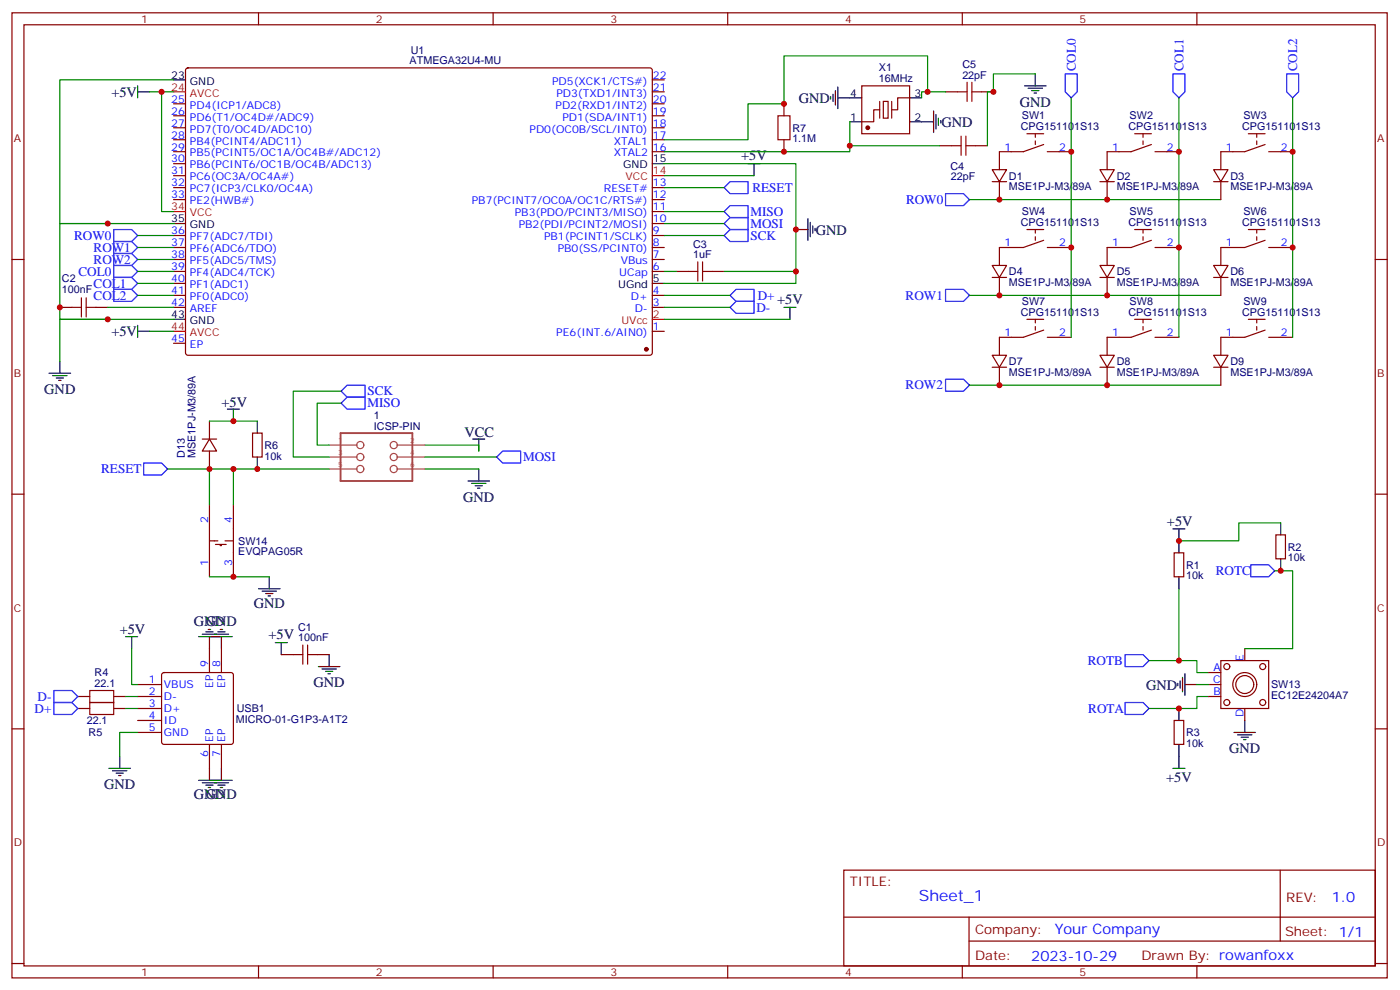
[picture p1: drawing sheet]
<svg xmlns="http://www.w3.org/2000/svg" width="413mm" height="292mm" viewBox="0 0 413 292" stroke-linecap="round" stroke-linejoin="round" font-family="sans-serif">
<g fill="none" stroke="#870000" stroke-width=".35">
<path d="M3.5 3.8h405.4v284.3h-405.4zM7.1 7.3h398.2v277.3h-398.2zM76.2 3.8v3.5M145.3 3.8v3.5M214.5 3.8v3.5M283.6 3.8v3.5M352.8 3.8v3.5M51.2 37.6h3.5M51.2 34.1h3.5M51.2 30.6h3.5M54.9 20.2l.5-.2 136.4 .1 .5 .6-.1 83.5-.6 .5-136.5-.1-.4-.6v-83.3zM192.3 37.6h3.5"/>
<path d="M192.3 34.1h3.5M192.3 30.6h3.5M192.3 27.1h3.5M192.3 23.5h3.5M231.1 30.6v3.5M254 25.3h14.1v14.1h-14.1zM259.3 32.3h-1.8v3.6h-3.5M260.3 29.9h1.5v4.9h-1.5zM268.1 28.8h-3.5v3.5h-1.8M278.7 27.1h3.5M289.3 27.1h3.5M302.7 39.4h4.9"/>
<path d="M305.2 39.4v1.1M334.4 39.4h5M336.9 39.4v1.1M367.9 39.4h5M370.4 39.4v1.1M51.2 44.7h3.5M51.2 58.8h3.5M51.2 55.3h3.5M51.2 41.2h3.5M51.2 48.2h3.5M51.2 51.8h3.5M192.3 44.7h3.5"/>
<path d="M192.3 58.8h3.5M192.3 55.3h3.5M192.3 41.2h3.5M231.1 41.2v3.5M276.9 42.9h3.6M287.5 42.9h3.5M292.5 50h4.2l-2.1 3.5zM292.5 53.5h4.2M294.6 53.5v5.3M305.2 41.5v1.1M307.6 42.6l-6 2.1h-7v5.3M308.7 44.7h7"/>
<path d="M324.2 50h4.2l-2.1 3.5zM324.2 53.5h4.2M326.3 53.5v5.3M336.9 41.5v1.1M339.4 42.6l-6 2.1h-7.1v5.3M340.4 44.7h7.1M357.7 50h4.2l-2.1 3.5zM357.7 53.5h4.2M359.8 53.5v5.3M370.4 41.5v1.1M372.9 42.6l-6 2.1h-7.1v5.3M373.9 44.7h7.1"/>
<path d="M3.5 76.4h3.6M51.2 76.4h3.5M51.2 72.9h3.5M51.2 80h3.5M51.2 69.4h3.5M192.3 76.4h3.5M192.3 72.9h3.5M192.3 80h3.5M192.3 69.4h3.5M192.3 65.9h3.5M192.3 62.3h3.5M199.3 80h3.5"/>
<path d="M209.9 80h3.5M292.5 78.2h4.2l-2.1 3.5zM302.7 67.6h4.9M305.2 67.6v1.1M305.2 69.7v1.1M307.6 70.8l-6 2.1h-7v5.3M308.7 72.9h7M324.2 78.2h4.2l-2.1 3.5zM334.4 67.6h5M336.9 67.6v1.1M336.9 69.7v1.1M339.4 70.8l-6 2.1h-7.1v5.3"/>
<path d="M340.4 72.9h7.1M357.7 78.2h4.2l-2.1 3.5zM367.9 67.6h5M370.4 67.6v1.1M370.4 69.7v1.1M372.9 70.8l-6 2.1h-7.1v5.3M373.9 72.9h7.1M405.3 76.4h3.6M17.6 90.6h3.6M28.2 90.6h3.5M51.2 90.6h3.5M51.2 87h3.5"/>
<path d="M51.2 83.5h3.5M192.3 97.6h3.5M192.3 90.6h3.5M192.3 87h3.5M292.5 81.7h4.2M294.6 81.7v5.3M302.7 94.1h4.9M305.2 94.1v1M305.2 96.2v1.1M307.6 97.3l-6 2.1h-7v5.3M308.7 99.4h7M324.2 81.7h4.2"/>
<path d="M326.3 81.7v5.3M334.4 94.1h5M336.9 94.1v1M336.9 96.2v1.1M339.4 97.3l-6 2.1h-7.1v5.3M340.4 99.4h7.1M357.7 81.7h4.2M359.8 81.7v5.3M367.9 94.1h5M370.4 94.1v1M370.4 96.2v1.1M372.9 97.3l-6 2.1h-7.1v5.3"/>
<path d="M373.9 99.4h7.1M51.2 101.1h3.5M292.5 104.7h4.2l-2.1 3.5zM292.5 108.2h4.2M294.6 108.2v5.3M324.2 104.7h4.2l-2.1 3.5zM324.2 108.2h4.2M326.3 108.2v5.3M357.7 104.7h4.2l-2.1 3.5zM357.7 108.2h4.2M359.8 108.2v5.3M59.6 129.4h4.3"/>
<path d="M61.7 129.4l2.2 3.5h-4.3zM61.7 124.1v5.3M61.7 132.9v5.3M74.4 127.6h2.9v7.1h-2.9zM3.5 145.6h3.6M61.7 148.8v21.1M61.7 159.3h2.5M66.3 159.3h2.5M68.8 148.8v21.1M376.1 157.6h2.8v7h-2.8zM405.3 145.6h3.6M63.5 160.4h3.2"/>
<path d="M64.9 160.4v.4h.4v-.4M346.1 162.9h2.8v7h-2.8zM47.9 198.4l.4-.2h19.8l.5 .2 .2 .5v19.7l-.2 .5-.5 .2h-19.8l-.5-.2-.2-.5v-19.7zM61.7 191.1v7.1M65.3 191.1v7.1M82.9 192.9h3.5M93.5 192.9h3.5M356.3 198.2h3.5M359.8 194.6h14.1v14.1h-14.1zM366.9 191.1v3.5M3.5 214.7h3.6M22.9 205.2h3.6"/>
<path d="M22.9 208.7h3.6M33.5 205.2h3.5M33.5 208.7h3.5M40.6 201.7h7M40.6 205.2h7M40.6 208.7h7M40.6 212.3h7M40.6 215.8h7M61.7 219.3v7.1M65.3 219.3v7.1M346.1 212.3h2.8v7h-2.8zM356.3 201.7h3.5"/>
<path d="M356.3 205.2h3.5M366.9 208.7v3.6M405.3 214.7h3.6M248.7 256.4h156.6v28.2h-156.6zM377.3 256.4v20.9M248.7 270.2h156.5M285.6 277.3h119.6M285.6 270.2v14.1M3.5 283.9h3.6M76.2 284.6v3.5M145.3 284.6v3.5M214.5 284.6v3.5"/>
<path d="M283.6 284.6v3.5M352.8 284.6v3.5M405.3 283.9h3.6"/>
<circle cx="361.6" cy="196.4" r=".88"/>
<circle cx="372.2" cy="196.4" r=".88"/>
<circle cx="361.6" cy="207" r=".88"/>
<circle cx="366.9" cy="201.7" r="3.5"/>
<circle cx="366.9" cy="201.7" r="2.65"/>
<circle cx="372.2" cy="207" r=".88"/>
</g>
<g fill="none" stroke="#00f" stroke-width=".35">
<path d="M314 21.8h3.5v5.3l-1.8 1.7-1.7-1.7zM345.7 21.8h3.5v5.3l-1.7 1.7-1.8-1.7zM379.2 21.8h3.6v5.3l-1.8 1.7-1.8-1.7zM213.4 55.3l1.8-1.8h5.3v3.5h-5.3zM278.7 57h5.3l1.8 1.8-1.8 1.8h-5.3zM33.5 67.6h5.3l1.8 1.8-1.8 1.8h-5.3zM33.5 71.2h5.3l1.8 1.7-1.8 1.8h-5.3zM33.5 74.7h5.3l1.8 1.7-1.8 1.8h-5.3zM33.5 78.2h5.3l1.8 1.8-1.8 1.7h-5.3zM213.4 69.4l1.8-1.8h5.3v3.6h-5.3zM213.4 65.9l1.8-1.8h5.3v3.5h-5.3zM213.4 62.3l1.8-1.7h5.3v3.5h-5.3z"/>
<path d="M33.5 81.7h5.3l1.8 1.8-1.8 1.8h-5.3zM33.5 85.3h5.3l1.8 1.7-1.8 1.8h-5.3zM215.2 87l1.8-1.7h5.2v3.5h-5.2zM215.2 90.6l1.8-1.8h5.2v3.5h-5.2zM278.7 85.3h5.3l1.8 1.7-1.8 1.8h-5.3zM100.5 118.8l1.8-1.8h5.3v3.5h-5.3zM100.5 115.3l1.8-1.8h5.3v3.5h-5.3zM278.7 111.7h5.3l1.8 1.8-1.8 1.8h-5.3zM42.3 136.4h5.3l1.8 1.8-1.8 1.7h-5.3zM146.4 134.7l1.8-1.8h5.3v3.5h-5.3zM368.7 166.4h5.2l1.8 1.8-1.8 1.7h-5.2zM331.6 192.9h5.3l1.8 1.7-1.8 1.8h-5.3z"/>
<path d="M15.9 203.4h5.3l1.7 1.8-1.7 1.8h-5.3zM15.9 207h5.3l1.7 1.7-1.7 1.8h-5.3zM331.6 207h5.3l1.8 1.7-1.8 1.8h-5.3z"/>
</g>
<g fill="none" stroke="#008700" stroke-width=".35">
<path d="M44.1 27.1h7.1M47.6 27.1v35.2h3.6M51.2 23.5h-33.6v42.4h14.1M250.5 35.9v7h26.4M273.4 27.1v-10.6h-42.3v14.1h-10.6v10.6h-24.7M278.7 27.1h-7.1v1.7M305.2 21.8h-12.4v5.3h-1.8v15.8M315.7 28.8v70.6M347.5 28.8v70.6M381 28.8v70.6M195.8 48.2h38.8v35.3h-38.8M195.8 51.8h26.4"/>
<path d="M195.8 55.3h17.6M250.5 42.9v1.8h-54.7M285.8 58.8h74M40.6 80h10.6M40.6 69.4h10.6M40.6 72.9h10.6M40.6 76.4h10.6M51.2 65.9h-33.6v28.2h14.1M195.8 80h3.5M195.8 62.3h17.6M195.8 65.9h17.6M195.8 69.4h17.6"/>
<path d="M213.4 80h21.2M31.7 90.6h19.5M40.6 87h10.6M40.6 83.5h10.6M44.1 97.6h7.1M51.2 94.1h-33.6v12.3M195.8 87h19.4M195.8 90.6h19.4M195.8 94.1h37M285.8 87h74M100.5 115.3h-14.1v19.4h10.6M100.5 118.8h-7v12.3h3.5"/>
<path d="M285.8 113.5h74M49.4 138.2h47.6M61.7 124.1h14.1M61.7 138.2v10.6M68.8 138.2v10.6M125.2 131.1h15.9v1.8M125.2 138.2h15.9M125.2 134.7h21.2M377.5 154.1h-12.4v5.2h-17.6M61.7 169.9h17.7M347.5 173.5v21.1M375.7 168.2h5.3v22.9h-14.1"/>
<path d="M38.8 191.1v10.6h1.8M338.7 194.6h14.1v3.6h3.5M37 208.7h3.6M37 205.2h3.6M40.6 215.8h-5.3v7M352.8 201.7h3.5M356.3 205.2h-3.5v3.5h-14.1"/>
</g>
<g fill="none" stroke="#000" stroke-width=".35">
<path d="M40.6 27.1h3.5M40.6 25.3v3.5M51.2 23.5h3.5M244.8 28.5v.7M245.5 27.8v2.1M246.2 26.7v4.2M246.9 28.8h7.1M246.9 25.6v6.4M250.5 35.9h3.5M268.1 35.9h7.1M268.1 28.8h3.5M275.2 32.7v6.4"/>
<path d="M275.9 33.8v4.2M276.6 34.8v2.1M277.3 35.5v.7M302 25.3h6.3M303 26h4.3M304.1 26.7h2.1M304.8 27.4h.7M305.2 21.8v3.5M192.3 48.2h3.5M220.5 48.2h3.5M222.2 48.2v3.6M51.2 65.9h3.5"/>
<path d="M234.6 67.6h3.5M238.1 64.5v6.3M238.8 65.5v4.2M239.5 66.6v2.1M240.2 67.3v.7M40.6 95.8v3.6M40.6 97.6h3.5M51.2 94.1h3.5M192.3 83.5h3.5M231.1 90.6h3.5M232.8 90.6v3.5M14.5 110h6.3"/>
<path d="M15.5 110.7h4.3M16.6 111.4h2.1M17.3 112.1h.7M17.6 106.4v3.6M67 120.5h3.6M68.8 120.5v3.6M75.8 124.1v3.5M75.8 134.7v3.5M139.3 129.4h3.6M141.1 129.4v3.5M141.1 138.2v3.5M137.9 141.7h6.4"/>
<path d="M139 142.4h4.2M140.1 143.1h2.1M140.8 143.8h.7M345.7 155.8h3.5M347.5 155.8v7.1M377.5 154.1v3.5M76.2 173.5h6.3M77.3 174.2h4.2M78.3 174.9h2.1M79 175.6h.7M79.4 169.9v3.6M347.5 169.9v3.6"/>
<path d="M377.5 164.6v3.6M37 187.6h3.6M38.8 187.6v3.5M58.6 187.6h9.8M59.6 186.9h7.8M60.7 186.2h2.1M61.4 185.5h.7M61.7 187.6v3.5M64.2 186.2h2.1M64.9 185.5h.7M65.3 187.6v3.5M81.1 189.3h3.6"/>
<path d="M82.9 189.3v3.6M93.8 196.4h6.4M94.9 197.1h4.2M96 197.8h2.1M96.7 198.5h.7M97 192.9v3.5M348.5 199.6v4.2M349.2 198.5v6.4M347.1 201.3v.7M347.5 208.7v3.6M347.5 219.3v7.1M347.8 200.6v2.1"/>
<path d="M349.2 201.7h3.6M363.7 215.8h6.4M364.8 216.5h4.2M365.8 217.2h2.1M366.5 217.9h.7M366.9 212.3v3.5M32.1 226.4h6.4M33.2 227.1h4.2M34.2 227.8h2.1M34.9 228.5h.7M35.3 222.8v3.6M58.6 229.9h9.8"/>
<path d="M59.6 230.6h7.8M60.7 231.3h2.1M61.4 232h.7M61.7 226.4v3.5M64.2 231.3h2.1M64.9 232h.7M65.3 226.4v3.5M345.7 226.4h3.5"/>
</g>
<g fill="#870000" stroke="#870000" stroke-width=".35">
<circle cx="190.5" cy="102.9" r=".53"/>
<circle cx="255.8" cy="37.6" r=".53"/>
</g>
<path d="M51.2 27.1h3.5M192.3 51.8h3.5M51.2 62.3h3.5M51.2 97.6h3.5M192.3 94.1h3.5" fill="none" stroke="#f00" stroke-width=".35"/>
<g fill="none" stroke="#a10000" stroke-width=".35">
<path d="M229.3 34.1h3.5v7.1h-3.5zM282.2 27.1h2.8M285 24.2v5.7M286.5 27.1h2.8M286.5 24.2v5.7M280.5 42.9h2.8M283.3 40.1v5.7M284.7 42.9h2.8M284.7 40.1v5.7M202.8 80h2.9M205.7 77.2v5.6M207.1 80h2.8"/>
<path d="M207.1 77.2v5.6M21.2 90.6h2.8M24 87.7v5.7M25.4 90.6h2.8M25.4 87.7v5.7M86.4 192.9h2.9M89.3 190v5.7M90.7 192.9h2.8M90.7 190v5.7M26.5 203.4h7v3.6h-7zM26.5 207h7v3.5h-7z"/>
</g>
<path d="M259.3 29.9v4.9M262.8 29.9v4.9" fill="none" stroke="#871200" stroke-width=".35"/>
<path d="M100.4 127.6h21.1v14.1h-21.1z" fill="none" stroke="#a64a4a" stroke-width=".56"/>
<g fill="none" stroke="#a64a4a" stroke-width=".35">
<path d="M97 131.1h8.3M97 134.7h8.3M97 138.2h8.3M116.9 131.1h8.3M116.9 134.7h8.3M116.9 138.2h8.3"/>
<circle cx="106.2" cy="131.1" r="1.06"/>
<circle cx="106.2" cy="134.7" r="1.06"/>
<circle cx="106.2" cy="138.2" r="1.06"/>
<circle cx="116.1" cy="131.1" r="1.06"/>
<circle cx="116.1" cy="134.7" r="1.06"/>
<circle cx="116.1" cy="138.2" r="1.06"/>
</g>
<g fill="#c00">
<circle cx="347.5" cy="194.6" r=".88"/>
<circle cx="347.5" cy="159.3" r=".88"/>
<circle cx="377.5" cy="168.2" r=".88"/>
<circle cx="347.5" cy="208.7" r=".88"/>
<circle cx="294.6" cy="58.8" r=".88"/>
<circle cx="326.3" cy="58.8" r=".88"/>
<circle cx="294.6" cy="87" r=".88"/>
<circle cx="326.3" cy="87" r=".88"/>
<circle cx="294.6" cy="113.5" r=".88"/>
<circle cx="326.3" cy="113.5" r=".88"/>
<circle cx="31.8" cy="94.1" r=".88"/>
<circle cx="31.8" cy="65.9" r=".88"/>
<circle cx="234.6" cy="67.6" r=".88"/>
<circle cx="234.6" cy="80" r=".88"/>
<circle cx="47.6" cy="27.1" r=".88"/>
<circle cx="292.8" cy="27.1" r=".88"/>
<circle cx="250.5" cy="42.9" r=".88"/>
<circle cx="273.4" cy="27.1" r=".88"/>
<circle cx="231.1" cy="44.7" r=".88"/>
<circle cx="231.1" cy="30.6" r=".88"/>
<circle cx="75.8" cy="138.2" r=".88"/>
<circle cx="61.7" cy="138.2" r=".88"/>
<circle cx="68.8" cy="124.1" r=".88"/>
<circle cx="68.8" cy="138.2" r=".88"/>
<circle cx="68.8" cy="169.9" r=".88"/>
<circle cx="315.7" cy="44.7" r=".88"/>
<circle cx="315.7" cy="72.9" r=".88"/>
<circle cx="347.5" cy="44.7" r=".88"/>
<circle cx="347.5" cy="72.9" r=".88"/>
<circle cx="381" cy="44.7" r=".88"/>
<circle cx="381" cy="72.9" r=".88"/>
<circle cx="17.6" cy="90.6" r=".88"/>
</g>
<text font-size="4.6" fill="#00f" x="270.8" y="265.4">Sheet_1</text>
<g font-size="4.2">
<text x="32.8" y="28.5">+5V</text>
<text x="235.5" y="30.2">GND</text>
<text x="300.6" y="31.4">GND</text>
<text x="277.5" y="37.3">GND</text>
<text x="218.5" y="47.2">+5V</text>
<text x="240.4" y="69.1">GND</text>
<text x="229.1" y="89.5">+5V</text>
<text x="32.8" y="99">+5V</text>
<text x="13.1" y="116.1">GND</text>
<text x="65.3" y="119.8">+5V</text>
<text x="136.9" y="128.7">VCC</text>
<text x="136.5" y="147.8">GND</text>
<text x="344" y="155.1">+5V</text>
<text x="74.8" y="179.1">GND</text>
<text x="57.1" y="184.4">GND</text>
<text x="60.7" y="184.4">GND</text>
<text x="35.3" y="186.9">+5V</text>
<text x="79.1" y="188.3">+5V</text>
<text x="92.4" y="202.5">GND</text>
<text x="337.8" y="203.2">GND</text>
<text x="362.3" y="221.9">GND</text>
<text x="30.7" y="232.5">GND</text>
<text x="343.7" y="230.4">+5V</text>
<text x="57.1" y="235.5">GND</text>
<text x="60.7" y="235.5">GND</text>
</g>
<g font-size="4.2" fill="#00f">
<text x="392.5" y="265.6">1.0</text>
<text x="310.9" y="275.2">Your Company</text>
<text x="304" y="283">2023-10-29</text>
</g>
<g font-size="3.9" fill="#00f">
<text x="317.1" y="21.1" transform="rotate(-90 317.1 21.1)">COL0</text>
<text x="348.8" y="21.1" transform="rotate(-90 348.8 21.1)">COL1</text>
<text x="382.4" y="21.1" transform="rotate(-90 382.4 21.1)">COL2</text>
<text x="221.8" y="56.5">RESET</text>
<text x="221.2" y="63.7">MISO</text>
<text x="267" y="60.1">ROW0</text>
<text x="21.9" y="70.6">ROW0</text>
<text x="221.2" y="70.8">SCK</text>
<text x="221.2" y="67.2">MOSI</text>
<text x="27.6" y="74.2">ROW1</text>
<text x="27.6" y="77.7">ROW2</text>
<text x="23.1" y="81.2">COL0</text>
<text x="27.6" y="84.8">COL1</text>
<text x="27.6" y="88.3">COL2</text>
<text x="223.4" y="88.3">D+</text>
<text x="266.9" y="88.3">ROW1</text>
<text x="223" y="91.8">D-</text>
<text x="108.3" y="116.5">SCK</text>
<text x="266.9" y="114.7">ROW2</text>
<text x="108.3" y="120">MISO</text>
<text x="154.2" y="135.9">MOSI</text>
<text x="29.8" y="139.4">RESET</text>
<text x="358.3" y="169.5">ROTC</text>
<text x="320.6" y="195.9">ROTB</text>
<text x="10.2" y="210">D+</text>
<text x="11.1" y="206.5">D-</text>
<text x="320.8" y="210">ROTA</text>
</g>
<g font-size="3.9" fill="#800">
<text x="250.5" y="260.9">TITLE:</text>
<text x="379.1" y="265.6">REV:</text>
<text x="287.4" y="275.1">Company:</text>
<text x="378.7" y="275.8">Sheet: 1/1</text>
<text x="287.4" y="282.8">Date:</text>
<text x="336.4" y="282.9">Drawn By: rowanfoxx</text>
</g>
<g font-size="3.2" fill="#800">
<text x="41.6" y="6.8">1</text>
<text x="110.8" y="6.8">2</text>
<text x="179.9" y="6.8">3</text>
<text x="249.1" y="6.8">4</text>
<text x="318.2" y="6.8">5</text>
<text x="4.1" y="41.9">A</text>
<text x="405.9" y="41.9">A</text>
<text x="4.1" y="111">B</text>
<text x="405.9" y="111">B</text>
<text x="4.1" y="180.2">C</text>
<text x="405.9" y="180.2">C</text>
<text x="4.1" y="249.3">D</text>
<text x="405.9" y="249.3">D</text>
<text x="41.6" y="287.6">1</text>
<text x="110.8" y="287.6">2</text>
<text x="179.9" y="287.6">3</text>
<text x="249.1" y="287.6">4</text>
<text x="318.2" y="287.6">5</text>
</g>
<g font-size="3.2" fill="#000080">
<text x="121.1" y="15.8">U1</text>
<text x="120.7" y="18.9">ATMEGA32U4-MU</text>
<text x="259" y="20.8">X1</text>
<text x="283.6" y="23.2">22pF</text>
<text x="283.6" y="20">C5</text>
<text x="259" y="24">16MHz</text>
<text x="301.2" y="35.2">SW1</text>
<text x="333" y="35.2">SW2</text>
<text x="366.5" y="35.2">SW3</text>
<text x="233.5" y="42">1.1M</text>
<text x="233.5" y="38.8">R7</text>
<text x="300.9" y="38.3">CPG151101S13</text>
<text x="332.6" y="38.3">CPG151101S13</text>
<text x="366.1" y="38.3">CPG151101S13</text>
<text x="280.1" y="50">C4</text>
<text x="280.2" y="52.9">22pF</text>
<text x="297.4" y="52.9">D1</text>
<text x="329.1" y="52.9">D2</text>
<text x="362.7" y="52.9">D3</text>
<text x="297.4" y="56">MSE1PJ-M3/89A</text>
<text x="329.1" y="56">MSE1PJ-M3/89A</text>
<text x="362.7" y="56">MSE1PJ-M3/89A</text>
<text x="301.2" y="63.4">SW4</text>
<text x="333" y="63.4">SW5</text>
<text x="366.5" y="63.4">SW6</text>
<text x="300.9" y="66.6">CPG151101S13</text>
<text x="332.6" y="66.6">CPG151101S13</text>
<text x="366.1" y="66.6">CPG151101S13</text>
<text x="204.3" y="76.1">1uF</text>
<text x="204.3" y="73">C3</text>
<text x="18.3" y="83.2">C2</text>
<text x="297.4" y="81.1">D4</text>
<text x="329.1" y="81.1">D5</text>
<text x="362.7" y="81.1">D6</text>
<text x="18.3" y="86.4">100nF</text>
<text x="297.4" y="84.2">MSE1PJ-M3/89A</text>
<text x="301.2" y="89.9">SW7</text>
<text x="329.1" y="84.2">MSE1PJ-M3/89A</text>
<text x="333" y="89.9">SW8</text>
<text x="362.7" y="84.2">MSE1PJ-M3/89A</text>
<text x="366.5" y="89.9">SW9</text>
<text x="300.9" y="93">CPG151101S13</text>
<text x="332.6" y="93">CPG151101S13</text>
<text x="366.1" y="93">CPG151101S13</text>
<text x="297.4" y="107.6">D7</text>
<text x="329.1" y="107.6">D8</text>
<text x="362.7" y="107.6">D9</text>
<text x="297.4" y="110.7">MSE1PJ-M3/89A</text>
<text x="329.1" y="110.7">MSE1PJ-M3/89A</text>
<text x="362.7" y="110.7">MSE1PJ-M3/89A</text>
<text x="110.2" y="123.4">1</text>
<text x="110.2" y="126.5">ICSP-PIN</text>
<text x="54.4" y="134.9" transform="rotate(-90 54.4 134.9)">D13</text>
<text x="57.6" y="134.9" transform="rotate(-90 57.6 134.9)">MSE1PJ-M3/89A</text>
<text x="78" y="135.5">10k</text>
<text x="78" y="132.3">R6</text>
<text x="70.2" y="160.5">SW14</text>
<text x="70.2" y="163.6">EVQPAG05R</text>
<text x="349.6" y="167.5">R1</text>
<text x="379.6" y="165.4">10k</text>
<text x="379.6" y="162.2">R2</text>
<text x="349.6" y="170.7">10k</text>
<text x="87.9" y="185.8">C1</text>
<text x="87.9" y="189">100nF</text>
<text x="27.9" y="202.4">22.1</text>
<text x="27.9" y="199.2">R4</text>
<text x="374.6" y="202.8">SW13</text>
<text x="69.8" y="209.9">USB1</text>
<text x="374.6" y="206">EC12E24204A7</text>
<text x="25.6" y="213.4">22.1</text>
<text x="69.5" y="213">MICRO-01-G1P3-A1T2</text>
<text x="26.1" y="216.9">R5</text>
<text x="349.6" y="220.1">10k</text>
<text x="349.6" y="216.9">R3</text>
</g>
<g font-size="3.2">
<text x="50.5" y="23.2">23</text>
<text x="56" y="24.9">GND</text>
<text x="250.6" y="28.5">4</text>
<text x="269.5" y="28.5">3</text>
<text x="250.6" y="35.5">1</text>
<text x="269.5" y="35.5">2</text>
<text x="192.4" y="47.9">15</text>
<text x="183.7" y="49.6">GND</text>
<text x="50.5" y="65.5">35</text>
<text x="56" y="67.3">GND</text>
<text x="192.4" y="83.1">5</text>
<text x="182.2" y="84.9">UGnd</text>
<text x="50.5" y="93.7">43</text>
<text x="56" y="95.5">GND</text>
</g>
<g font-size="3.2" fill="#00f">
<text x="192.4" y="23.2">22</text>
<text x="162.7" y="24.9">PD5(XCK1/CTS#)</text>
<text x="164" y="28.5">PD3(TXD1/INT3)</text>
<text x="192.4" y="26.7">21</text>
<text x="50.5" y="30.2">25</text>
<text x="50.5" y="33.8">26</text>
<text x="56" y="32">PD4(ICP1/ADC8)</text>
<text x="56" y="35.5">PD6(T1/OC4D#/ADC9)</text>
<text x="163.7" y="32">PD2(RXD1/INT2)</text>
<text x="165.8" y="35.5">PD1(SDA/INT1)</text>
<text x="192.4" y="33.8">19</text>
<text x="192.4" y="30.2">20</text>
<text x="50.5" y="37.3">27</text>
<text x="50.5" y="40.8">28</text>
<text x="56" y="39.1">PD7(T0/OC4D/ADC10)</text>
<text x="156.1" y="39.1">PD0(OC0B/SCL/INT0)</text>
<text x="192.4" y="40.8">17</text>
<text x="192.4" y="37.3">18</text>
<text x="50.5" y="44.3">29</text>
<text x="50.5" y="47.9">30</text>
<text x="56" y="42.6">PB4(PCINT4/ADC11)</text>
<text x="56" y="46.1">PB5(PCINT5/OC1A/OC4B#/ADC12)</text>
<text x="180.9" y="46.1">XTAL2</text>
<text x="180.9" y="42.6">XTAL1</text>
<text x="192.4" y="44.3">16</text>
<text x="296.1" y="44.3">1</text>
<text x="312.2" y="44.3">2</text>
<text x="327.8" y="44.3">1</text>
<text x="344" y="44.3">2</text>
<text x="361.3" y="44.3">1</text>
<text x="377.5" y="44.3">2</text>
<text x="50.5" y="51.4">31</text>
<text x="56" y="49.6">PB6(PCINT6/OC1B/OC4B/ADC13)</text>
<text x="56" y="53.2">PC6(OC3A/OC4A#)</text>
<text x="50.5" y="54.9">32</text>
<text x="50.5" y="58.5">33</text>
<text x="56" y="56.7">PC7(ICP3/CLK0/OC4A)</text>
<text x="178" y="56.7">RESET#</text>
<text x="192.4" y="58.5">12</text>
<text x="192.4" y="54.9">13</text>
<text x="56" y="60.2">PE2(HWB#)</text>
<text x="139.1" y="60.2">PB7(PCINT7/OC0A/OC1C/RTS#)</text>
<text x="151.7" y="63.7">PB3(PDO/PCINT3/MISO)</text>
<text x="192.4" y="65.5">10</text>
<text x="192.4" y="62">11</text>
<text x="50.5" y="69">36</text>
<text x="56" y="70.8">PF7(ADC7/TDI)</text>
<text x="152.9" y="67.3">PB2(PDI/PCINT2/MOSI)</text>
<text x="160.4" y="70.8">PB1(PCINT1/SCLK)</text>
<text x="192.4" y="69">9</text>
<text x="50.5" y="72.6">37</text>
<text x="50.5" y="76.1">38</text>
<text x="56" y="74.3">PF6(ADC6/TDO)</text>
<text x="56" y="77.9">PF5(ADC5/TMS)</text>
<text x="164.4" y="74.3">PB0(SS/PCINT0)</text>
<text x="183" y="77.9">VBus</text>
<text x="192.4" y="76.1">7</text>
<text x="192.4" y="72.6">8</text>
<text x="296.1" y="72.6">1</text>
<text x="312.2" y="72.6">2</text>
<text x="327.8" y="72.6">1</text>
<text x="344" y="72.6">2</text>
<text x="361.3" y="72.6">1</text>
<text x="377.5" y="72.6">2</text>
<text x="50.5" y="79.6">39</text>
<text x="50.5" y="83.1">40</text>
<text x="56" y="81.4">PF4(ADC4/TCK)</text>
<text x="182.5" y="81.4">UCap</text>
<text x="192.4" y="79.6">6</text>
<text x="50.5" y="86.7">41</text>
<text x="56" y="84.9">PF1(ADC1)</text>
<text x="56" y="88.4">PF0(ADC0)</text>
<text x="185.9" y="88.4">D+</text>
<text x="192.4" y="86.7">4</text>
<text x="50.5" y="90.2">42</text>
<text x="56" y="92">AREF</text>
<text x="187.1" y="92">D-</text>
<text x="192.4" y="90.2">3</text>
<text x="50.5" y="100.8">45</text>
<text x="164" y="99">PE6(INT.6/AIN0)</text>
<text x="192.4" y="97.3">1</text>
<text x="296.1" y="99">1</text>
<text x="312.2" y="99">2</text>
<text x="327.8" y="99">1</text>
<text x="344" y="99">2</text>
<text x="361.3" y="99">1</text>
<text x="377.5" y="99">2</text>
<text x="56" y="102.6">EP</text>
<text x="61.4" y="154.1" transform="rotate(-90 61.4 154.1)">2</text>
<text x="68.4" y="154.1" transform="rotate(-90 68.4 154.1)">4</text>
<text x="61.4" y="166.7" transform="rotate(-90 61.4 166.7)">1</text>
<text x="68.4" y="166.7" transform="rotate(-90 68.4 166.7)">3</text>
<text x="61.4" y="196.4" transform="rotate(-90 61.4 196.4)">9</text>
<text x="64.9" y="196.4" transform="rotate(-90 64.9 196.4)">8</text>
<text x="357.7" y="197.8">A</text>
<text x="366.5" y="194.6" transform="rotate(-90 366.5 194.6)">E</text>
<text x="43.8" y="201.3">1</text>
<text x="48.3" y="202.7">VBUS</text>
<text x="62.8" y="202.8" transform="rotate(-90 62.8 202.8)">EP</text>
<text x="66.3" y="202.8" transform="rotate(-90 66.3 202.8)">EP</text>
<text x="357.6" y="201.3">C</text>
<text x="43.8" y="204.9">2</text>
<text x="43.8" y="208.4">3</text>
<text x="48.3" y="206.3">D-</text>
<text x="48.3" y="209.8">D+</text>
<text x="357.7" y="204.9">B</text>
<text x="43.8" y="211.9">4</text>
<text x="43.8" y="215.4">5</text>
<text x="48.3" y="213.3">ID</text>
<text x="366.5" y="211.2" transform="rotate(-90 366.5 211.2)">D</text>
<text x="48.3" y="216.9">GND</text>
<text x="62.8" y="218.6" transform="rotate(-90 62.8 218.6)">EP</text>
<text x="66.3" y="218.6" transform="rotate(-90 66.3 218.6)">EP</text>
<text x="61.4" y="223.1" transform="rotate(-90 61.4 223.1)">6</text>
<text x="64.9" y="223.1" transform="rotate(-90 64.9 223.1)">7</text>
</g>
<g font-size="3.2" fill="#f00">
<text x="50.5" y="26.7">24</text>
<text x="56" y="28.5">AVCC</text>
<text x="184.4" y="53.2">VCC</text>
<text x="192.4" y="51.4">14</text>
<text x="50.5" y="62">34</text>
<text x="56" y="63.7">VCC</text>
<text x="183.2" y="95.5">UVcc</text>
<text x="192.4" y="93.7">2</text>
<text x="50.5" y="97.3">44</text>
<text x="56" y="99">AVCC</text>
</g>
<g font-size="2.1" fill="#a54b4b">
<text x="99.7" y="130.4">1</text>
<text x="120.9" y="130.4">2</text>
<text x="99.7" y="134">3</text>
<text x="99.7" y="137.5">5</text>
<text x="120.9" y="134">4</text>
<text x="120.9" y="137.5">6</text>
</g>
</svg>
